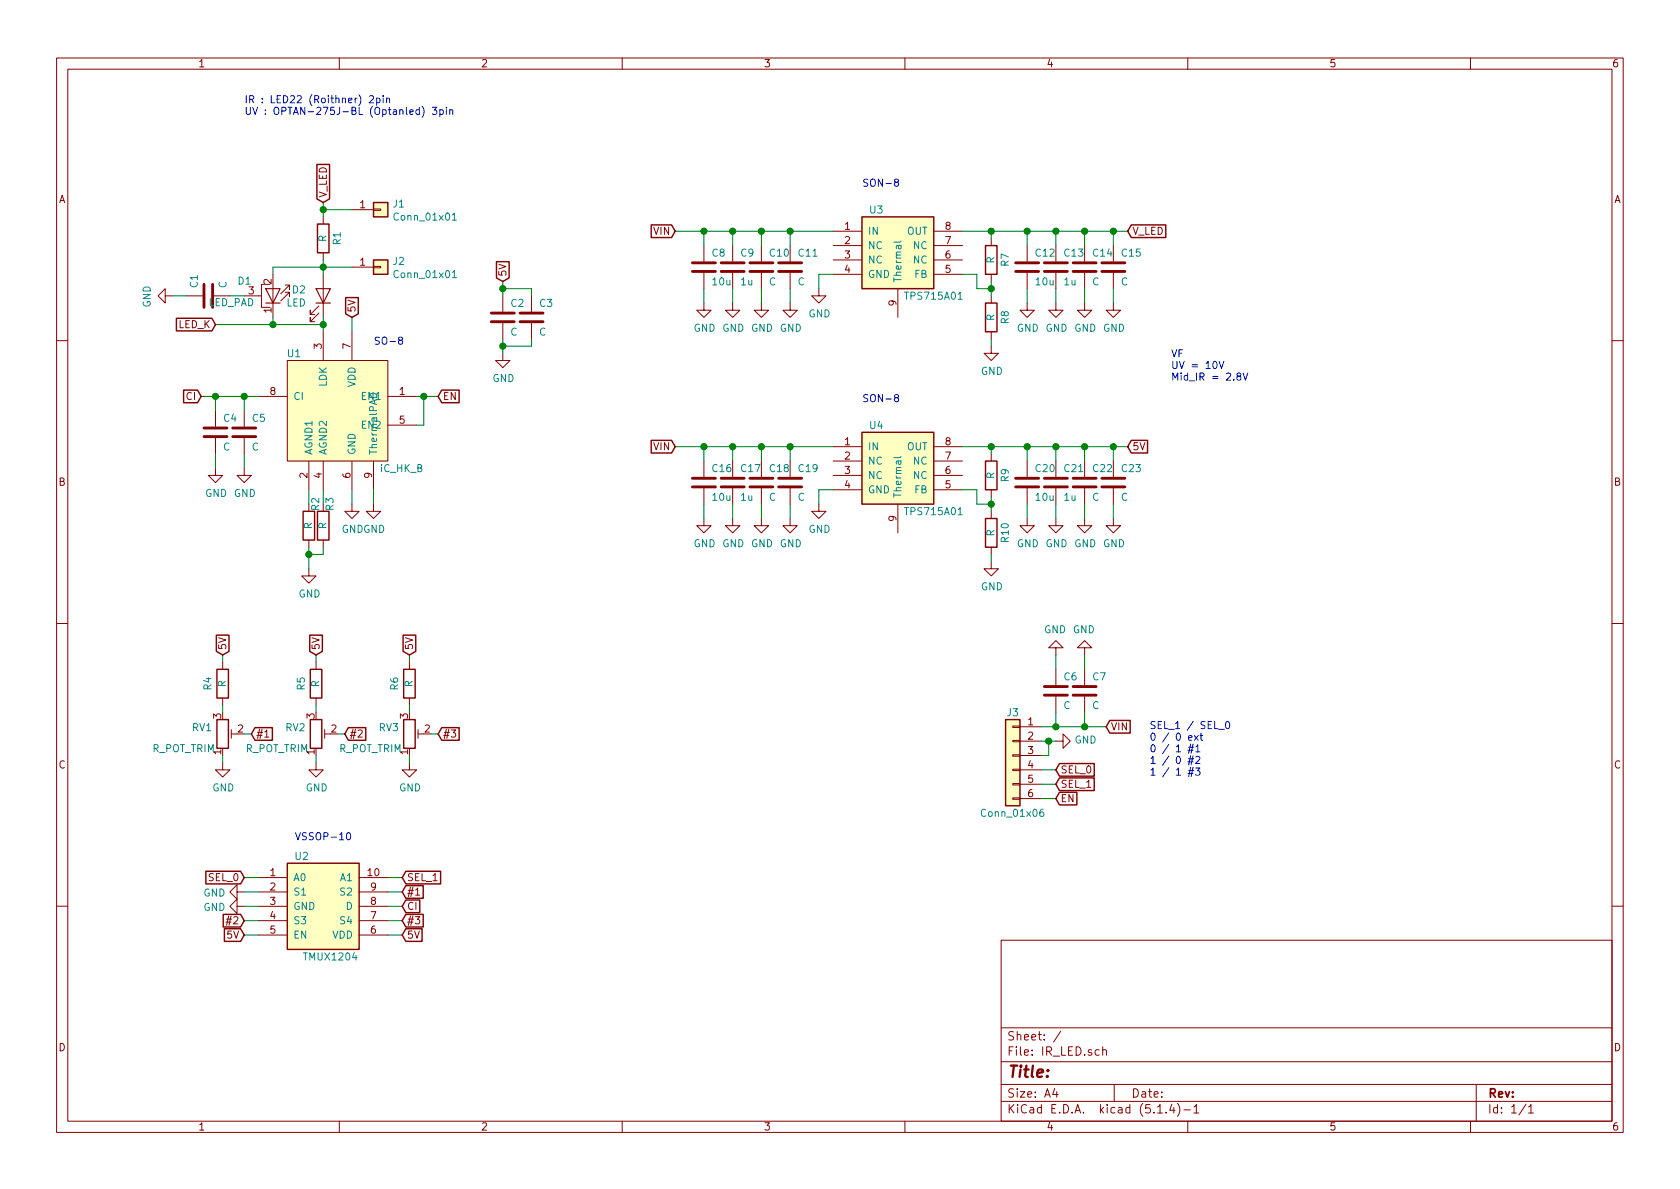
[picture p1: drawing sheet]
<svg xmlns="http://www.w3.org/2000/svg" width="297mm" height="210mm" viewBox="0 0 297 210" stroke-linecap="round" stroke-linejoin="round" font-family="sans-serif">
<g fill="none" stroke="#840000" stroke-width=".18">
<path d="M10 10.3h277v189.9h-277zM12 12.2h273v186.1h-273zM60 10.3v1.9M110 10.3v1.9M160 10.3v1.9M210 10.3v1.9M260 10.3v1.9M57.1 38.3v1.3M62.2 37.1h3.8M66 37h1.3v.2h-1.3zM29.2 52.3v-1.3l-1.3 1.3 1.3 1.3v-1.3h1.3M33 52.3h2.8"/>
<path d="M43.2 52.3h3M47.8 50.3h-1.6v4.1h1.6M48.3 48.5v7.6M50.4 51.7h.8v.7v-.7l-1.5 1.5M50.4 50.4h.8v.8v-.8l-1.5 1.5M56.4 55.4l-1.5 1.5v-.8v.8h.7M56.4 54.1l-1.5 1.5v-.7v.7h.7M57.1 44.7v1.3M57.1 48.5v7.6M57.1 58.7v5M62.2 58.7v5M62.2 47.2h3.8"/>
<path d="M66 47.1h1.3v.3h-1.3zM88.9 52.3v2.8M88.9 57.1v2.8M94 52.3v2.8M94 57.1v2.8M124.5 53.6v1.3h1.2l-1.2 1.2-1.3-1.2h1.3M124.5 43.4v2.8M124.5 48.3v2.7M129.5 53.6v1.3h1.3l-1.3 1.2-1.2-1.2h1.2M129.5 43.4v2.8M129.5 48.3v2.7M134.6 53.6v1.3h1.3l-1.3 1.2-1.3-1.2h1.3"/>
<path d="M134.6 43.4v2.8M134.6 48.3v2.7M139.7 53.6v1.3h1.3l-1.3 1.2-1.3-1.2h1.3M139.7 43.4v2.8M139.7 48.3v2.7M144.8 51v1.3h1.2l-1.2 1.3-1.3-1.3h1.3M147.3 40.9h5.1M147.3 43.4h5.1M147.3 46h5.1M147.3 48.5h5.1M158.7 51v5.1M165.1 40.9h5.1"/>
<path d="M165.1 43.4h5.1M165.1 46h5.1M165.1 48.5h5.1M175.3 42.2v1.2M175.3 48.5v1.3M175.3 52.3v1.3M175.3 58.7v1.2M181.6 53.6v1.3h1.3l-1.3 1.2-1.3-1.2h1.3M181.6 43.4v2.8M181.6 48.3v2.7M186.7 53.6v1.3h1.3l-1.3 1.2-1.3-1.2h1.3M186.7 43.4v2.8"/>
<path d="M186.7 48.3v2.7M191.8 53.6v1.3h1.2l-1.2 1.2-1.3-1.2h1.3M191.8 43.4v2.8M191.8 48.3v2.7M196.8 53.6v1.3h1.3l-1.3 1.2-1.2-1.2h1.2M196.8 43.4v2.8M196.8 48.3v2.7M10 60.2h2M38.1 72.6v2.8M38.1 77.5v2.8M43.2 72.6v2.8M43.2 77.5v2.8"/>
<path d="M45.7 70.1h5.1M50.8 63.7h17.8v17.8h-17.8zM68.6 70.1h5.1M68.6 75.2h5.1M88.9 62.5v1.2h1.3l-1.3 1.3-1.3-1.3h1.3M147.3 79h5.1M165.1 79h5.1M175.3 61.2v1.3h1.2l-1.2 1.2-1.3-1.2h1.3M285 60.2h2M38.1 82.8v1.3h1.3l-1.3 1.2-1.3-1.2h1.3M43.2 82.8v1.3h1.2l-1.2 1.2-1.3-1.2h1.3M54.6 81.5v5.1"/>
<path d="M54.6 95.5v1.3M57.1 81.5v5.1M57.1 95.5v1.3M62.2 89.1v1.3h1.3l-1.3 1.3-1.2-1.3h1.2M62.2 81.5v5.1M66 89.1v1.3h1.3l-1.3 1.3-1.2-1.3h1.2M66 81.5v5.1M124.5 91.7v1.3h1.2l-1.2 1.2-1.3-1.2h1.3M124.5 81.5v2.8M124.5 86.4v2.7M129.5 91.7v1.3h1.3l-1.3 1.2-1.2-1.2h1.2M129.5 81.5v2.8"/>
<path d="M129.5 86.4v2.7M134.6 91.7v1.3h1.3l-1.3 1.2-1.3-1.2h1.3M134.6 81.5v2.8M134.6 86.4v2.7M139.7 91.7v1.3h1.3l-1.3 1.2-1.3-1.2h1.3M139.7 81.5v2.8M139.7 86.4v2.7M144.8 89.1v1.3h1.2l-1.2 1.3-1.3-1.3h1.3M147.3 81.5h5.1M147.3 84.1h5.1M147.3 86.6h5.1M158.7 89.1v5.1"/>
<path d="M165.1 81.5h5.1M165.1 84.1h5.1M165.1 86.6h5.1M175.3 99.3v1.3h1.2l-1.2 1.2-1.3-1.2h1.3M175.3 80.3v1.2M175.3 86.6v1.3M175.3 90.4v1.3M175.3 96.8v1.2M181.6 91.7v1.3h1.3l-1.3 1.2-1.3-1.2h1.3M181.6 81.5v2.8M181.6 86.4v2.7M186.7 91.7v1.3h1.3l-1.3 1.2-1.3-1.2h1.3"/>
<path d="M186.7 81.5v2.8M186.7 86.4v2.7M191.8 91.7v1.3h1.2l-1.2 1.2-1.3-1.2h1.3M191.8 81.5v2.8M191.8 86.4v2.7M196.8 91.7v1.3h1.3l-1.3 1.2-1.2-1.2h1.2M196.8 81.5v2.8M196.8 86.4v2.7M10 110.3h2M39.4 117.1v1.3M54.6 100.6v1.2h1.3l-1.3 1.3-1.3-1.3h1.3M55.9 117.1v1.3"/>
<path d="M72.4 117.1v1.3M186.7 114.5h1.3l-1.3-1.2-1.3 1.2h1.3v1.3M186.7 118.4v2.8M191.8 114.5h1.2l-1.2-1.2-1.3 1.2h1.3v1.3M191.8 118.4v2.8M285 110.3h2M39.4 134.9v1.2h1.2l-1.2 1.3-1.3-1.3h1.3M39.4 123.4v1.3M40.9 129.8h1M40.9 129v1.6M46.8 130.3h.7M55.9 134.9v1.2h1.2l-1.2 1.3-1.3-1.3h1.3"/>
<path d="M55.9 123.4v1.3M57.4 129.8h1M57.4 129v1.6M72.4 134.9v1.2h1.3l-1.3 1.3-1.3-1.3h1.3M72.4 123.4v1.3M73.9 129v1.6M73.9 129.8h1M179.1 138.6h1.2v.2h-1.2zM179.1 136h1.2v.3h-1.2zM179.1 133.5h1.2v.2h-1.2zM179.1 130.9h1.2v.3h-1.2zM179.1 128.4h1.2v.2h-1.2z"/>
<path d="M180.3 128.5h3.8M180.3 131.1h3.8M180.3 133.6h3.8M180.3 136.1h3.8M180.3 138.7h3.8M186.7 131.1h1.3v-1.3l1.2 1.3-1.2 1.2v-1.2M186.7 123.2v2.8M191.8 123.2v2.8M41.9 157.7v-1.2l-1.3 1.2 1.3 1.3v-1.3h1.3M45.7 155.2h5.1M45.7 157.7h5.1M63.5 155.2h5.1"/>
<path d="M63.5 157.7h5.1M73.5 158.3h.7M179.1 141.1h1.2v.2h-1.2zM180.3 141.2h3.8M10 160.2h2M41.9 160.3v-1.3l-1.3 1.3 1.3 1.2v-1.2h1.3M45.7 160.3h5.1M45.7 162.8h5.1M45.7 165.3h5.1M63.5 160.3h5.1M63.5 162.8h5.1M63.5 165.3h5.1"/>
<path d="M177 166.3h108v32h-108zM285 160.2h2M60 198.3v1.9M110 198.3v1.9M160 198.3v1.9M177 194.8h108M177 191.8h108M177 187.8h108M177 181.8h108M186.5 192.5l-.4 1h1M186.8 193v1M187.6 182.3l-1.3 2"/>
<path d="M194.3 185.7l-.4-.1-.3 .3 .1 .6 .2 .1 .4-.1M195 185.7a.37 .37 0 0 1 .6 .1v.8M195 185.1v1.5M197 191.8v3M204.7 196.8h.8M206.2 196.7v.1M207.2 195.2l-.4 1.1h.9M207.5 195.8v1M208.2 195.1a1.71 1.71 0 0 1 0 2.3M209.3 196.3h1.2M210 198.3v1.9M211.1 195.8l.4-.5v1.5"/>
<path d="M211.1 196.8h.9M260 198.3v1.9M261 191.8v6.5M269.8 195.2l-1.2 2M270.3 195.8l.4-.5v1.5M270.3 196.8h.8"/>
</g>
<g fill="none" stroke="#840000" stroke-width=".51">
<path d="M36.1 50.3v4.1M37.6 50.3v4.1M86.9 56.9h4M86.9 55.4h4M91.9 56.9h4.1M91.9 55.4h4.1M122.4 48h4.1M122.4 46.5h4.1M127.5 48h4.1M127.5 46.5h4.1M132.6 48h4.1M132.6 46.5h4.1"/>
<path d="M137.7 48h4M137.7 46.5h4M179.6 48h4M179.6 46.5h4M184.7 48h4M184.7 46.5h4M189.7 48h4.1M189.7 46.5h4.1M194.8 48h4.1M194.8 46.5h4.1M36.1 77.2h4M36.1 75.7h4"/>
<path d="M41.1 77.2h4.1M41.1 75.7h4.1M122.4 86.1h4.1M122.4 84.6h4.1M127.5 86.1h4.1M127.5 84.6h4.1M132.6 86.1h4.1M132.6 84.6h4.1M137.7 86.1h4M137.7 84.6h4M179.6 86.1h4M179.6 84.6h4"/>
<path d="M184.7 86.1h4M184.7 84.6h4M189.7 86.1h4.1M189.7 84.6h4.1M194.8 86.1h4.1M194.8 84.6h4.1M184.7 122.9h4M184.7 121.4h4M189.7 122.9h4.1M189.7 121.4h4.1"/>
</g>
<g fill="none" stroke="#840000" stroke-width=".25">
<path d="M56 29.1h2.3v6.1l-1.2 .6-1.1-.6zM56.1 39.6h2.1v5.1h-2.1zM66 35.8h2.6v2.5h-2.6zM115.1 39.8h3.6l.7 1.1-.7 1.1h-3.6zM152.4 38.3h12.7v12.7h-12.7zM200 39.8h6.1v2.2h-6.1l-.6-1.1zM31.2 56.3h6.3l.6 1.1-.6 1.1h-6.3zM61.1 52.6h2.2v2.9l-1.1 .6-1.1-.6zM66 46h2.6v2.5h-2.6zM87.8 46.3h2.2v2.8l-1.1 .7-1.1-.7zM174.2 53.6h2.1v5.1h-2.1zM174.2 43.4h2.1v5.1h-2.1z"/>
<path d="M32.5 69h2.4l.7 1.1-.7 1.1h-2.4zM78.1 69h3.1v2.2h-3.1l-.6-1.1zM115.1 77.9h3.6l.7 1.1-.7 1.1h-3.6zM152.4 76.4h12.7v12.7h-12.7zM200 77.9h2.9v2.2h-2.9l-.6-1.1zM53.6 90.4h2v5.1h-2zM56.1 90.4h2.1v5.1h-2.1zM174.2 91.7h2.1v5.1h-2.1zM174.2 81.5h2.1v5.1h-2.1zM38.3 112.3h2.2v2.9l-1.1 .6-1.1-.6zM38.4 118.4h2v5h-2zM54.8 112.3h2.2v2.9l-1.1 .6-1.1-.6z"/>
<path d="M54.9 118.4h2v5h-2zM71.3 112.3h2.2v2.9l-1.1 .6-1.1-.6zM71.4 118.4h2v5h-2zM38.4 127.2h2v5.1h-2zM45.1 128.7h3.1v2.2h-3.1l-.7-1.1zM54.9 127.2h2v5.1h-2zM61.6 128.7h3.1v2.2h-3.1l-.6-1.1zM71.4 127.2h2v5.1h-2zM78.1 128.7h3.1v2.2h-3.1l-.6-1.1zM177.8 127.2h2.5v15.3h-2.5zM187.3 137.6h6.2v2.2h-6.2l-.6-1.1zM187.3 135h6.2v2.3h-6.2l-.6-1.2z"/>
<path d="M196.2 127.4h3.6v2.2h-3.6l-.6-1.1zM36.4 154.1h6.1l.7 1.1-.7 1.1h-6.1zM50.8 152.6h12.7v15.3h-12.7zM71.8 156.6h3v2.2h-3l-.7-1.1zM71.8 154.1h6.1v2.2h-6.1l-.7-1.1zM71.8 159.2h2.4v2.2h-2.4l-.7-1.1zM187.3 140.1h3.1v2.2h-3.1l-.6-1.1zM39.5 161.7h3l.7 1.1-.7 1.1h-3zM39.7 164.2h2.8l.7 1.1-.7 1.2h-2.8zM71.8 164.2h2.8v2.3h-2.8l-.7-1.2zM71.8 161.7h3v2.2h-3l-.7-1.1z"/>
</g>
<g fill="#ffffc2" stroke="#ffffc2" stroke-width=".18">
<path d="M152.4 76.4h12.7v12.7h-12.7z"/>
<path d="M177.8 127.2h2.5v15.3h-2.5z"/>
<path d="M66 35.8h2.6v2.5h-2.6z"/>
<path d="M50.8 63.7h17.8v17.8h-17.8z"/>
<path d="M50.8 152.6h12.7v15.3h-12.7z"/>
<path d="M66 46h2.6v2.5h-2.6z"/>
<path d="M152.4 38.3h12.7v12.7h-12.7z"/>
</g>
<path d="M80 38l.3-.3v1.2M80 38.9h.7M80 48.2l.3-.4v1.3M80 49.1h.7M159.3 42.6l-.2 .2h-1.1M169.4 52.9h.7M159.3 80.7l-.2 .2h-1.1M169.4 91h.7M184.5 143.1l-.4 .1a.87 .87 0 0 0 0 1.2l.4-.2v-.5l-.4-.1-.3 .2" fill="none" stroke="#008484" stroke-width=".18"/>
<path d="M47 51h2.5l-1.2 2.6zM47 53.6h2.5M55.9 51h2.5l-1.3 2.6zM55.9 53.6h2.5" fill="none" stroke="#840000" stroke-width=".2"/>
<g fill="none" stroke="#008400" stroke-width=".18">
<path d="M57.1 35.8v2.5M57.1 37.1h5.1M30.5 52.3h2.5M38.1 57.4h19M48.3 56.1v1.3M57.1 46v2.5M57.1 56.1v2.6M62.2 47.2h-13.9v1.3M62.2 56.1v2.6M88.9 51h5.1v1.3M88.9 49.8v2.5M88.9 59.9v2.6"/>
<path d="M94 59.9v1.3h-5.1M119.4 40.9h27.9M124.5 40.9v2.5M124.5 51v2.6M129.5 40.9v2.5M129.5 51v2.6M134.6 40.9v2.5M134.6 51v2.6M139.7 40.9v2.5M139.7 51v2.6M147.3 48.5h-2.5v2.5M170.2 48.5h2.5v2.5h2.6"/>
<path d="M170.2 40.9h29.2M175.3 40.9v1.3M175.3 49.8v2.5M175.3 59.9v1.3M181.6 40.9v2.5M181.6 51v2.6M186.7 40.9v2.5M186.7 51v2.6M191.8 40.9v2.5M191.8 51v2.6M196.8 40.9v2.5M196.8 51v2.6"/>
<path d="M35.6 70.1h10.1M38.1 70.1v2.5M43.2 70.1v2.5M73.7 70.1h3.8M74.9 70.1v5.1h-1.2M119.4 79h27.9M124.5 79v2.5M129.5 79v2.5M134.6 79v2.5M139.7 79v2.5M170.2 79h29.2M175.3 79v1.3"/>
<path d="M181.6 79v2.5M186.7 79v2.5M191.8 79v2.5M196.8 79v2.5M38.1 80.3v2.5M43.2 80.3v2.5M54.6 86.6v2.5M54.6 96.8v3.8M57.1 86.6v2.5M57.1 96.8v1.2h-2.5M62.2 86.6v2.5M66 86.6v2.5"/>
<path d="M124.5 89.1v2.6M129.5 89.1v2.6M134.6 89.1v2.6M139.7 89.1v2.6M147.3 86.6h-2.5v2.5M170.2 86.6h2.5v2.5h2.6M175.3 87.9v2.5M175.3 98v1.3M181.6 89.1v2.6M186.7 89.1v2.6M191.8 89.1v2.6M196.8 89.1v2.6"/>
<path d="M39.4 115.8v1.3M55.9 115.8v1.3M72.4 115.8v1.3M186.7 115.8v2.6M191.8 115.8v2.6M39.4 124.7v1.3M39.4 133.6v1.3M43.2 129.8h1.2M55.9 124.7v1.3M55.9 133.6v1.3M59.7 129.8h1.3M72.4 124.7v1.3"/>
<path d="M72.4 133.6v1.3M76.2 129.8h1.3M184.1 138.7h2.6M184.1 136.1h2.6M184.1 131.1h2.6M184.1 128.5h11.5M185.4 131.1v2.5h-1.3M186.7 126v2.5M191.8 126v2.5M43.2 155.2h2.5M43.2 157.7h2.5M68.6 155.2h2.5"/>
<path d="M68.6 157.7h2.5M184.1 141.2h2.6M43.2 165.3h2.5M43.2 160.3h2.5M43.2 162.8h2.5M68.6 165.3h2.5M68.6 160.3h2.5M68.6 162.8h2.5"/>
</g>
<g fill="none" stroke="#0000c2" stroke-width=".18">
<path d="M65.3 17l.5-.1 .2 .4v.2l-.7 .7h.7M66.6 17.4l.4-.1 .2 .3-.1 .5h-.5M66.6 17.3v1.3M67.7 16.9v.1M67.7 17.3v.9M68.4 17.5l.1-.2 .3 .1 .1 .8M68.4 17.3v.9M74.1 19.5l-.3-.1-.3 .2 .2 .6h.4M74.1 19v1.2M74.6 18.8a1.47 1.47 0 0 1 0 1.9M76.5 19h.7l-.4 .5 .4 .1v.4l-.2 .2-.5-.1M77.8 19.5l.3-.1 .3 .2-.1 .6h-.5"/>
<path d="M77.8 19.4v1.3M78.9 19v.1M78.9 19.4v.8M79.5 19.5l.2-.1 .3 .1 .1 .7M79.5 19.4v.8M158.4 32.2l-.3-.2 .1-.2 .2-.1 .4 .1v.3l-.5 .2-.2 .2v.2l.3 .2h.3l.2-.2-.1-.4-.2-.1M70.7 60.2l-.2-.2v-.3l.2-.1 .4 .1 .1 .2-.1 .1-.5 .2-.1 .2v.2l.2 .3 .4-.1 .1-.2v-.2l-.3-.2M158.4 70.3l-.3-.2 .1-.2 .2-.1 .4 .1v.3l-.5 .2-.2 .2v.2l.3 .2h.3l.2-.2-.1-.4-.2-.1M215.5 63.9l.5 1.3 .4-1.3M218.9 66.5l-.2-.1v-.3l.5-.1 .2 .1v.3l-.6 .2-.1 .1v.3l.2 .2h.3l.2-.2v-.4l-.2-.1M219.8 66l.4 1.2 .4-1.2M203.6 129.8l.2-.2a.67 .67 0 0 1 .5 .7 .67 .67 0 0 1-.5 .6l-.2-.2-.1-.3z"/>
<path d="M206.7 129.6l-1.1 1.6M208.1 129.8l.2-.2a.67 .67 0 0 1 .4 .7 .67 .67 0 0 1-.4 .6l-.3-.5zM210 132.7h.9M210 134.7h.9M210 136.8h.9M210.2 130.5l.6-.1-.1-.3h-.4l-.1 .1v.7h.5M210.2 132.1h.9M210.2 134.2h.9M210.2 136.2h.9M210.5 131.6l-.3 1.6M210.5 133.6l-.3 1.7M210.5 135.7l-.3 1.6"/>
<path d="M210.9 131.6l-.3 1.6M210.9 133.6l-.3 1.7M210.9 135.7l-.3 1.6M211.2 130.1l.7 .8M211.4 135.8h.8l-.5 .5 .4 .1 .1 .4-.3 .3-.5-.1M211.4 132l.4-.3v1.3M211.4 133.9l.5-.1 .3 .3-.8 .9h.8M211.4 133h.8M211.9 130.1l-.7 .8M212.2 130.1h.4M212.3 129.6v1.1l.3 .2M215.5 129h1"/>
<path d="M216.8 127.7l.2-.1a.67 .67 0 0 1 .4 .6 .67 .67 0 0 1-.4 .6l-.3-.2v-.2zM61.4 147.4l.2-.2a.67 .67 0 0 1 .4 .7 .67 .67 0 0 1-.4 .6l-.3-.2v-.3z"/>
</g>
<g fill="#008400" stroke="#008400" stroke-width=".25">
<circle cx="139.7" cy="40.9" r=".51"/>
<circle cx="191.8" cy="79" r=".51"/>
<circle cx="185.4" cy="131.1" r=".51"/>
<circle cx="181.6" cy="79" r=".51"/>
<circle cx="88.9" cy="61.2" r=".51"/>
<circle cx="181.6" cy="40.9" r=".51"/>
<circle cx="186.7" cy="79" r=".51"/>
<circle cx="48.3" cy="57.4" r=".51"/>
<circle cx="175.3" cy="40.9" r=".51"/>
<circle cx="43.2" cy="70.1" r=".51"/>
<circle cx="139.7" cy="79" r=".51"/>
<circle cx="175.3" cy="51" r=".51"/>
<circle cx="186.7" cy="128.5" r=".51"/>
<circle cx="129.5" cy="40.9" r=".51"/>
<circle cx="134.6" cy="40.9" r=".51"/>
<circle cx="124.5" cy="40.9" r=".51"/>
<circle cx="134.6" cy="79" r=".51"/>
<circle cx="191.8" cy="128.5" r=".51"/>
<circle cx="57.2" cy="47.2" r=".51"/>
<circle cx="54.6" cy="98" r=".51"/>
<circle cx="129.5" cy="79" r=".51"/>
<circle cx="124.5" cy="79" r=".51"/>
<circle cx="57.2" cy="57.4" r=".51"/>
<circle cx="196.9" cy="79" r=".51"/>
<circle cx="57.2" cy="37.1" r=".51"/>
<circle cx="74.9" cy="70.1" r=".51"/>
<circle cx="88.9" cy="51" r=".51"/>
<circle cx="196.9" cy="40.9" r=".51"/>
<circle cx="38.1" cy="70.1" r=".51"/>
<circle cx="186.7" cy="40.9" r=".51"/>
<circle cx="175.3" cy="79" r=".51"/>
<circle cx="191.8" cy="40.9" r=".51"/>
<circle cx="175.3" cy="89.1" r=".51"/>
</g>
<text font-size="2.8" fill="#840000" x="178" y="190.5">Title:</text>
<g font-size="2.1" fill="#840000">
<text x="178" y="184">Sheet: /</text>
<text x="178" y="186.7">File: IR_LED.sch</text>
<text x="178" y="196.9">KiCad E.D.A. kicad (5.1.4)-1</text>
<text x="178" y="194.1">Size: A4</text>
<text x="200" y="194.1">Date:</text>
<text x="263" y="194.1">Rev:</text>
<text x="263" y="196.9">Id: 1/1</text>
</g>
<g font-size="1.8" fill="#840000">
<text x="35" y="11.9">1</text>
<text x="85" y="11.9">2</text>
<text x="135" y="11.9">3</text>
<text x="185" y="11.9">4</text>
<text x="235" y="11.9">5</text>
<text x="285" y="11.9">6</text>
<text x="10.4" y="35.9">A</text>
<text x="57.8" y="35" transform="rotate(-90 57.8 35)">V_LED</text>
<text x="285.4" y="35.9">A</text>
<text x="63.7" y="36.8">1</text>
<text x="115.6" y="41.5">VIN</text>
<text x="149.4" y="40.6">1</text>
<text x="167.2" y="40.6">8</text>
<text x="200.2" y="41.5">V_LED</text>
<text x="63.7" y="47">1</text>
<text x="149.4" y="43.2">2</text>
<text x="149.4" y="45.7">3</text>
<text x="167.2" y="45.7">6</text>
<text x="167.2" y="43.2">7</text>
<text x="48" y="50.3" transform="rotate(-90 48 50.3)">2</text>
<text x="89.5" y="49" transform="rotate(-90 89.5 49)">5V</text>
<text x="149.4" y="48.3">4</text>
<text x="167.2" y="48.3">5</text>
<text x="31.5" y="58">LED_K</text>
<text x="48" y="55.3" transform="rotate(-90 48 55.3)">1</text>
<text x="62.9" y="55.3" transform="rotate(-90 62.9 55.3)">5V</text>
<text x="158.5" y="54.1" transform="rotate(-90 158.5 54.1)">9</text>
<text x="56.9" y="61.7" transform="rotate(-90 56.9 61.7)">3</text>
<text x="62" y="61.7" transform="rotate(-90 62 61.7)">7</text>
<text x="33" y="70.7">CI</text>
<text x="47.8" y="69.8">8</text>
<text x="70.6" y="69.8">1</text>
<text x="78.3" y="70.7">EN</text>
<text x="70.6" y="74.9">5</text>
<text x="115.6" y="79.6">VIN</text>
<text x="149.4" y="78.7">1</text>
<text x="149.4" y="81.3">2</text>
<text x="149.4" y="83.8">3</text>
<text x="167.2" y="83.8">6</text>
<text x="167.2" y="81.3">7</text>
<text x="167.2" y="78.7">8</text>
<text x="200.2" y="79.6">5V</text>
<text x="10.4" y="85.9">B</text>
<text x="54.4" y="84.6" transform="rotate(-90 54.4 84.6)">2</text>
<text x="56.9" y="84.6" transform="rotate(-90 56.9 84.6)">4</text>
<text x="62" y="84.6" transform="rotate(-90 62 84.6)">6</text>
<text x="65.8" y="84.6" transform="rotate(-90 65.8 84.6)">9</text>
<text x="149.4" y="86.4">4</text>
<text x="167.2" y="86.4">5</text>
<text x="285.4" y="85.9">B</text>
<text x="158.5" y="92.2" transform="rotate(-90 158.5 92.2)">9</text>
<text x="40" y="115" transform="rotate(-90 40 115)">5V</text>
<text x="56.5" y="115" transform="rotate(-90 56.5 115)">5V</text>
<text x="73" y="115" transform="rotate(-90 73 115)">5V</text>
<text x="39.1" y="127.1" transform="rotate(-90 39.1 127.1)">3</text>
<text x="42.1" y="129.5">2</text>
<text x="45.2" y="130.4">#1</text>
<text x="55.6" y="127.1" transform="rotate(-90 55.6 127.1)">3</text>
<text x="58.6" y="129.5">2</text>
<text x="61.7" y="130.4">#2</text>
<text x="72.1" y="127.1" transform="rotate(-90 72.1 127.1)">3</text>
<text x="75.1" y="129.5">2</text>
<text x="78.3" y="130.4">#3</text>
<text x="181.8" y="128.3">1</text>
<text x="181.8" y="130.8">2</text>
<text x="196.4" y="129.2">VIN</text>
<text x="10.4" y="135.9">C</text>
<text x="39.1" y="133.4" transform="rotate(-90 39.1 133.4)">1</text>
<text x="55.6" y="133.4" transform="rotate(-90 55.6 133.4)">1</text>
<text x="72.1" y="133.4" transform="rotate(-90 72.1 133.4)">1</text>
<text x="181.8" y="133.3">3</text>
<text x="181.8" y="135.9">4</text>
<text x="187.5" y="136.8">SEL_0</text>
<text x="285.4" y="135.9">C</text>
<text x="181.8" y="138.4">5</text>
<text x="181.8" y="141">6</text>
<text x="187.5" y="141.9">EN</text>
<text x="187.5" y="139.3">SEL_1</text>
<text x="37" y="155.8">SEL_0</text>
<text x="47.8" y="154.9">1</text>
<text x="65.1" y="154.9">10</text>
<text x="71.9" y="155.8">SEL_1</text>
<text x="47.8" y="157.5">2</text>
<text x="47.8" y="160">3</text>
<text x="65.6" y="160">8</text>
<text x="65.6" y="157.5">9</text>
<text x="71.9" y="158.4">#1</text>
<text x="71.9" y="160.9">CI</text>
<text x="40.2" y="166">5V</text>
<text x="40.4" y="163.4">#2</text>
<text x="47.8" y="162.6">4</text>
<text x="47.8" y="165.1">5</text>
<text x="65.6" y="165.1">6</text>
<text x="65.6" y="162.6">7</text>
<text x="71.9" y="166">5V</text>
<text x="71.9" y="163.4">#3</text>
<text x="10.4" y="185.9">D</text>
<text x="285.4" y="185.9">D</text>
<text x="35" y="199.9">1</text>
<text x="85" y="199.9">2</text>
<text x="135" y="199.9">3</text>
<text x="185" y="199.9">4</text>
<text x="235" y="199.9">5</text>
<text x="285" y="199.9">6</text>
</g>
<g font-size="1.8" fill="#0000c2">
<text x="43.2" y="18.3">IR : LED22 (Roithner) 2pin</text>
<text x="43.2" y="20.3">UV : OPTAN-275J-BL (Optanled) 3pin</text>
<text x="152.4" y="33">SON-8</text>
<text x="66" y="61">SO-8</text>
<text x="207" y="63.2">VF</text>
<text x="207" y="65.2">UV = 10V</text>
<text x="152.4" y="71.1">SON-8</text>
<text x="207" y="67.3">Mid_IR = 2.8V</text>
<text x="203.2" y="128.9">SEL_1 / SEL_0</text>
<text x="203.2" y="133">0 / 1 #1</text>
<text x="203.2" y="135.1">1 / 0 #2</text>
<text x="203.2" y="137.2">1 / 1 #3</text>
<text x="52.1" y="148.6">VSSOP-10</text>
</g>
<g font-size="1.8" fill="#008484">
<text x="69.5" y="36.7">J1</text>
<text x="70" y="39">Conn_01x01</text>
<text x="153.4" y="41.5">IN</text>
<text x="153.8" y="37.8">U3</text>
<text x="160.4" y="41.5">OUT</text>
<text x="57.7" y="42.8" transform="rotate(-90 57.7 42.8)">R</text>
<text x="60.2" y="43.3" transform="rotate(-90 60.2 43.3)">R1</text>
<text x="69.5" y="46.9">J2</text>
<text x="125.9" y="45.4">C8</text>
<text x="131" y="45.4">C9</text>
<text x="136.2" y="45.4">C10</text>
<text x="141.2" y="45.4">C11</text>
<text x="153.4" y="44.1">NC</text>
<text x="153.4" y="46.6">NC</text>
<text x="161.5" y="46.6">NC</text>
<text x="161.5" y="44.1">NC</text>
<text x="175.8" y="46.6" transform="rotate(-90 175.8 46.6)">R</text>
<text x="178.4" y="47.1" transform="rotate(-90 178.4 47.1)">R7</text>
<text x="183.2" y="45.4">C12</text>
<text x="188.2" y="45.4">C13</text>
<text x="193.3" y="45.4">C14</text>
<text x="198.4" y="45.4">C15</text>
<text x="35" y="50.8" transform="rotate(-90 35 50.8)">C1</text>
<text x="40.1" y="51" transform="rotate(-90 40.1 51)">C</text>
<text x="42.1" y="50.3">D1</text>
<text x="44" y="52.1">3</text>
<text x="51.7" y="51.9">D2</text>
<text x="70" y="49.2">Conn_01x01</text>
<text x="126.1" y="50.5">10u</text>
<text x="131" y="50.5">1u</text>
<text x="136" y="50.5">C</text>
<text x="141" y="50.5">C</text>
<text x="153.4" y="49.1">GND</text>
<text x="159.4" y="50" transform="rotate(-90 159.4 50)">Thermal</text>
<text x="160.3" y="53">TPS715A01</text>
<text x="161.7" y="49.1">FB</text>
<text x="183.2" y="50.5">10u</text>
<text x="188.2" y="50.5">1u</text>
<text x="193.1" y="50.5">C</text>
<text x="198.2" y="50.5">C</text>
<text x="26.6" y="54.4" transform="rotate(-90 26.6 54.4)">GND</text>
<text x="50.6" y="54.2">LED</text>
<text x="90.2" y="59.4">C</text>
<text x="90.4" y="54.3">C2</text>
<text x="95.3" y="59.4">C</text>
<text x="95.5" y="54.3">C3</text>
<text x="122.6" y="58.7">GND GND GND GND</text>
<text x="143" y="56.1">GND</text>
<text x="175.8" y="56.8" transform="rotate(-90 175.8 56.8)">R</text>
<text x="178.4" y="57.2" transform="rotate(-90 178.4 57.2)">R8</text>
<text x="179.8" y="58.7">GND GND GND GND</text>
<text x="50.9" y="63.2">U1</text>
<text x="51.8" y="70.7">CI</text>
<text x="57.8" y="68.4" transform="rotate(-90 57.8 68.4)">LDK</text>
<text x="62.9" y="68.5" transform="rotate(-90 62.9 68.5)">VDD</text>
<text x="64.1" y="70.7">EN1</text>
<text x="87.1" y="67.6">GND</text>
<text x="173.4" y="66.3">GND</text>
<text x="39.6" y="74.6">C4</text>
<text x="44.7" y="74.6">C5</text>
<text x="64.1" y="75.8">EN2</text>
<text x="153.8" y="75.9">U4</text>
<text x="39.4" y="79.7">C</text>
<text x="44.5" y="79.7">C</text>
<text x="55.2" y="80.5" transform="rotate(-90 55.2 80.5)">AGND1</text>
<text x="57.8" y="80.5" transform="rotate(-90 57.8 80.5)">AGND2</text>
<text x="62.9" y="80.5" transform="rotate(-90 62.9 80.5)">GND</text>
<text x="66.7" y="80.5" transform="rotate(-90 66.7 80.5)">ThermalPAD</text>
<text x="67.2" y="83.5">iC_HK_B</text>
<text x="126" y="83.5">C16</text>
<text x="131.1" y="83.5">C17</text>
<text x="136.2" y="83.5">C18</text>
<text x="141.2" y="83.5">C19</text>
<text x="153.4" y="79.6">IN</text>
<text x="153.4" y="82.2">NC</text>
<text x="160.4" y="79.6">OUT</text>
<text x="161.5" y="82.2">NC</text>
<text x="183.2" y="83.5">C20</text>
<text x="188.2" y="83.5">C21</text>
<text x="193.3" y="83.5">C22</text>
<text x="198.4" y="83.5">C23</text>
<text x="36.3" y="87.9">GND GND</text>
<text x="126.1" y="88.6">10u</text>
<text x="131" y="88.6">1u</text>
<text x="136" y="88.6">C</text>
<text x="141" y="88.6">C</text>
<text x="153.4" y="84.7">NC</text>
<text x="153.4" y="87.2">GND</text>
<text x="159.4" y="88.1" transform="rotate(-90 159.4 88.1)">Thermal</text>
<text x="161.5" y="84.7">NC</text>
<text x="161.7" y="87.2">FB</text>
<text x="175.8" y="84.7" transform="rotate(-90 175.8 84.7)">R</text>
<text x="178.4" y="85.2" transform="rotate(-90 178.4 85.2)">R9</text>
<text x="183.2" y="88.6">10u</text>
<text x="188.2" y="88.6">1u</text>
<text x="193.1" y="88.6">C</text>
<text x="198.2" y="88.6">C</text>
<text x="55.2" y="93.6" transform="rotate(-90 55.2 93.6)">R</text>
<text x="56.4" y="90.3" transform="rotate(-90 56.4 90.3)">R2</text>
<text x="57.7" y="93.6" transform="rotate(-90 57.7 93.6)">R</text>
<text x="59" y="90.3" transform="rotate(-90 59 90.3)">R3</text>
<text x="60.4" y="94.2">GNDGND</text>
<text x="143" y="94.2">GND</text>
<text x="160.3" y="91.1">TPS715A01</text>
<text x="175.8" y="94.9" transform="rotate(-90 175.8 94.9)">R</text>
<text x="178.4" y="95.9" transform="rotate(-90 178.4 95.9)">R10</text>
<text x="122.6" y="96.8">GND GND GND GND</text>
<text x="179.8" y="96.8">GND GND GND GND</text>
<text x="52.8" y="105.7">GND</text>
<text x="173.4" y="104.4">GND</text>
<text x="184.6" y="112">GND GND</text>
<text x="37.4" y="122" transform="rotate(-90 37.4 122)">R4</text>
<text x="39.9" y="121.5" transform="rotate(-90 39.9 121.5)">R</text>
<text x="53.9" y="122" transform="rotate(-90 53.9 122)">R5</text>
<text x="56.4" y="121.5" transform="rotate(-90 56.4 121.5)">R</text>
<text x="70.4" y="122" transform="rotate(-90 70.4 122)">R6</text>
<text x="72.9" y="121.5" transform="rotate(-90 72.9 121.5)">R</text>
<text x="188" y="125.4">C</text>
<text x="188.2" y="120.3">C6</text>
<text x="193.1" y="125.4">C</text>
<text x="193.2" y="120.3">C7</text>
<text x="34" y="129.3">RV1</text>
<text x="50.5" y="129.3">RV2</text>
<text x="67.1" y="129.3">RV3</text>
<text x="178.1" y="126.7">J3</text>
<text x="190" y="131.5">GND</text>
<text x="26.9" y="133">R_POT_TRIM</text>
<text x="43.4" y="133">R_POT_TRIM</text>
<text x="59.9" y="133">R_POT_TRIM</text>
<text x="37.5" y="139.9">GND</text>
<text x="54.1" y="139.9">GND</text>
<text x="70.6" y="139.9">GND</text>
<text x="173.8" y="144.4">Conn_01x06</text>
<text x="51.8" y="155.8">A0</text>
<text x="52.2" y="152.1">U2</text>
<text x="60.2" y="155.8">A1</text>
<text x="36" y="158.5">GND</text>
<text x="36" y="161.1">GND</text>
<text x="51.8" y="158.4">S1</text>
<text x="51.8" y="160.9">GND</text>
<text x="60.3" y="158.4">S2</text>
<text x="61.2" y="160.9">D</text>
<text x="51.8" y="163.4">S3</text>
<text x="51.8" y="166">EN</text>
<text x="58.8" y="166">VDD</text>
<text x="60.3" y="163.4">S4</text>
<text x="53.9" y="169.8">TMUX1204</text>
</g>
<text font-size="1.8" fill="#008400" x="36.8" y="54.1">LED_PAD</text>
</svg>
